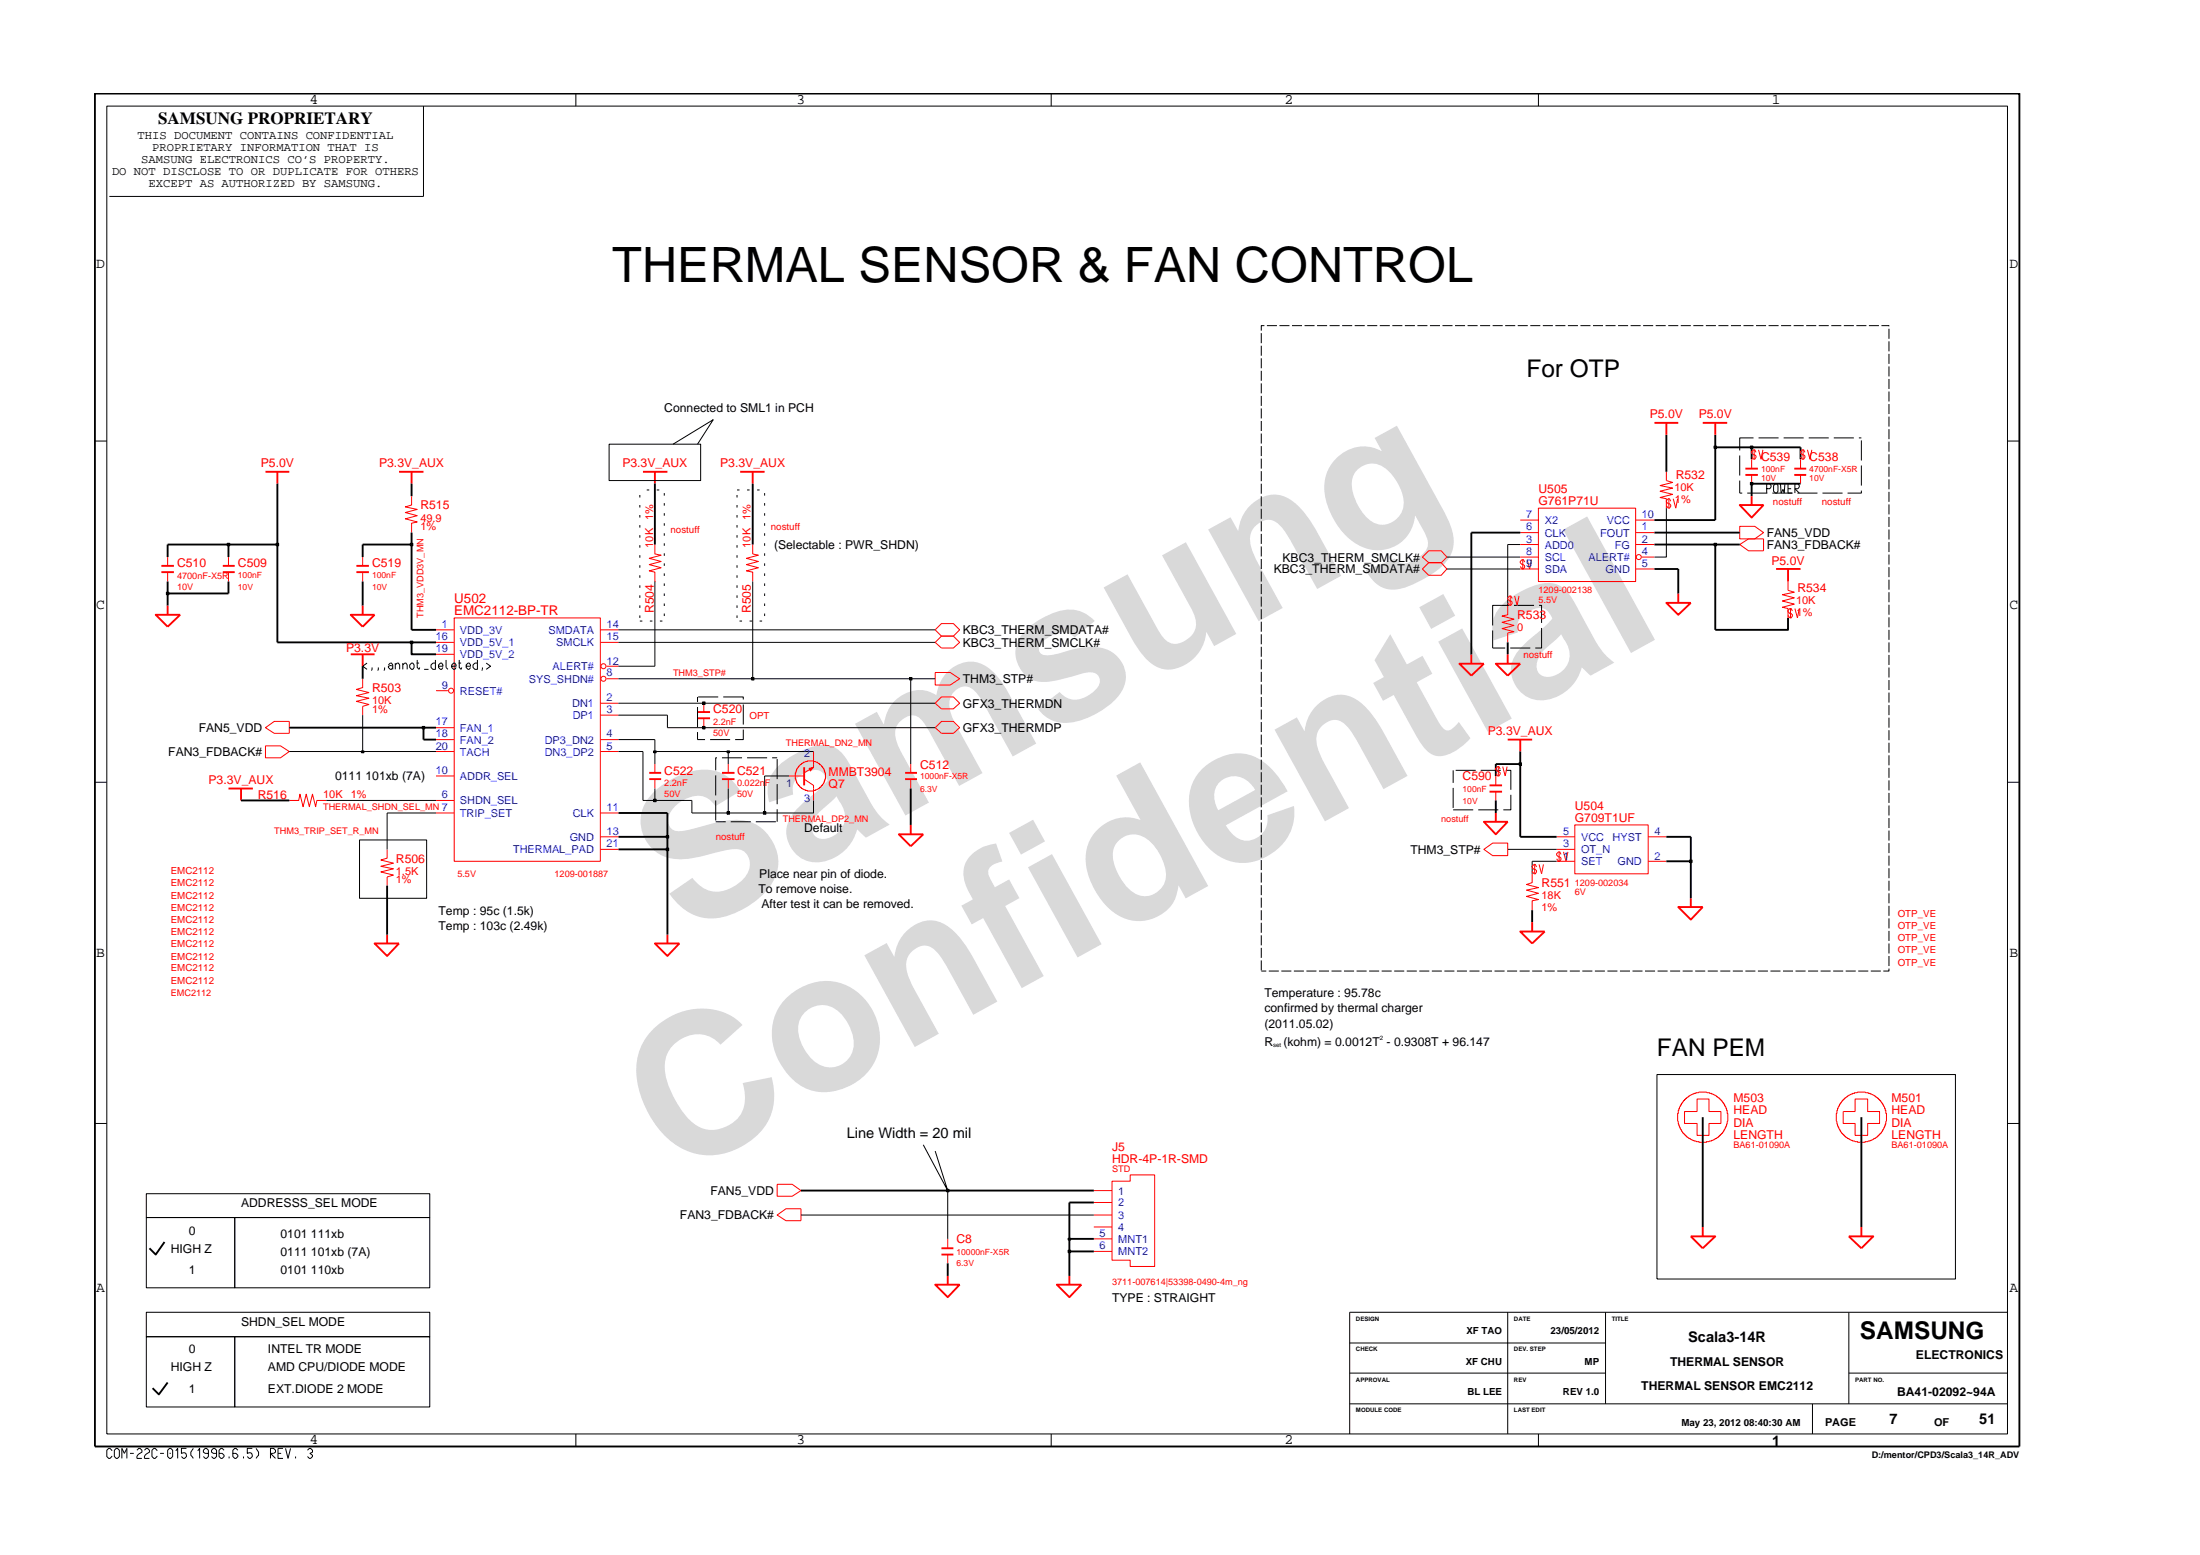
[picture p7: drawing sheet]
<svg xmlns="http://www.w3.org/2000/svg" width="297mm" height="210mm" viewBox="0 0 297 210" stroke-linecap="round" stroke-linejoin="round" font-family="sans-serif">
<g fill="none" stroke="#f00" stroke-width=".14">
<path d="M22.6 75.2v1.2M22.6 77.2v1.3M88.4 73.5v1.3l.9 .1-1.6 .5 1.6 .4-1.6 .4 1.6 .4-1.6 .5 .7 .1v1.3h.1M192.1 76.8l.8-.8h1.7l.8 .8-.8 .9h-1.7zM225 63.7v1.2l.8 .2-1.7 .4 1.7 .4-1.7 .4 1.7 .4-1.7 .5 .9 .1v1.3M234.9 73.5l1.2-.8h2v1.7h-2zM243.1 62v1.3M243.1 64.1v1.2M49 91.6v1.2l-.9 .3 1.7 .4-1.7 .4 1.7 .3-1.7 .5 1.7 .4-.8 .2v1.2M126.3 85l.8-.8h1.6l.9 .8-.9 .9h-1.6zM126.3 90.8h2l1.3 .8-1.3 .9h-2zM126.3 94.9l.8-.8h1.6l.9 .8-.9 .8h-1.6z"/>
<path d="M203.6 81.8v-.1v1.3l-.8 .2 1.6 .4-1.6 .4 1.6 .4-1.6 .5 1.6 .4-.8 .1v1.3M52.3 114.7v1.1l-.9 .3 1.7 .4-1.7 .4 1.7 .4-1.7 .4 1.7 .4-.8 .3v1.2M106.5 104.7h2.1M108 103.3l.5-.4h.2a2.19 2.19 0 0 1 1.6 0v.1a1.56 1.56 0 0 1 .9 .8h.1v.3h.1v.2v.9l-.1 .5h-.1l-.1 .2-.5 .5-.5 .2v.1l-1.1 .1v-.1h-.3v-.1l-.5-.2-.3-.3-.3-.4v-.3h-.1v-.2h-.1v-.9h.1v-.2h.1v-.3zM108.6 105.2l1.2 .8v2M109.8 101.4v2.2l-1.2 .7M123 103.1v1.2M123 105.2v1.2"/>
</g>
<g fill="none" stroke="#f00" stroke-width=".25">
<path d="M21.8 76.4h1.7M21.8 77.2h1.7M99.9 63.7h3.3M101.6 63.7v1.6M239.8 76.8h3.3M241.4 76.8v1.7M242.3 63.3h1.6M242.3 64.1h1.6M21 83h3.3l-1.7 1.6zM22.6 81.7v1.3M47.4 88.3h3.2M49 88.3v1.6"/>
<path d="M197 89.6h3.3l-1.6 1.6zM198.7 88.3v1.3M202 89.6h3.3l-1.7 1.6zM203.6 88.3v1.3M203.6 99.8h3.3M205.3 99.8v1.6M108.6 103.6v2.4M122.2 104.3h1.6M122.2 105.2h1.6M200.3 110.9h3.3l-1.6 1.7zM202 109.7v1.2M142.7 173.4h3.3l-1.6 1.7z"/>
<path d="M144.4 172.2v1.2"/>
</g>
<path d="M109.2 103.7l.6-.1-.4 .5z" fill="#f00"/>
<g fill="none" stroke="#f00" stroke-width=".14">
<path d="M30.8 75.2v1.2M30.8 77.2v1.3M49 75.2v1.2M49 77.2v1.3M55.6 67v1.2l-.9 .2 1.6 .4-1.6 .4 1.6 .4-1.6 .4 1.6 .5-.7 .1v1.3M101.6 73.5v1.3l.8 .1-1.6 .5 1.6 .4-1.6 .4 1.6 .4-1.6 .5 .8 .1v1.3M192.1 75.2l.8-.8h1.7l.8 .8-.8 .8h-1.7zM205.3 73.5h2.4M205.3 71.9h2.4M205.3 70.2h2.4M205.3 75.2h2.4M205.3 76.8h2.4"/>
<path d="M205.6 75.5v1.3M205.9 75.9l-.2-.4h-.2l-.2 .3v.2l.6 .4-.2 .4h-.2l-.2-.3M206.2 75.5l.3 1.3 .3-1.3M207.7 68.6h13.1v9.9h-13.1zM207.7 68.6v.1M220.8 73.5h2.6M220.8 71.9h2.6M220.8 70.2h2.6M220.8 76.8h2.6M221.7 75.2h1.7M225.3 67.3v1.3M225.6 67.7l-.2-.4h-.2l-.2 .3v.1l.2 .3h.2l.2 .2-.2 .4h-.2l-.2-.3"/>
<path d="M225.9 67.3l.4 1.3 .2-1.3M234.9 71h2l1.2 .9-1.2 .8h-2zM236.5 62v1.3M236.5 64.1v1.2M236.8 60.7v1.3M237.1 61.1l-.2-.4h-.1l-.3 .3v.1l.6 .5-.2 .4h-.1l-.3-.3M237.4 60.7l.4 1.3 .2-1.3M241.4 78.5v1.2l.9 .2-1.6 .4 1.6 .4-1.6 .4 1.6 .4-1.6 .5 .7 .1v1.3h.1M243.4 60.7v1.3M243.7 61.1l-.2-.4h-.1l-.3 .3v.1l.6 .5-.2 .4h-.1l-.3-.3M244 60.7l.4 1.3 .2-1.3M35.8 98.2l1.2-.8h2.1v1.6h-2.1z"/>
<path d="M58.9 85h2.4M58.9 99.8h2.4M58.9 86.7h2.4M58.9 98.2h2.4M58.9 88.3h2.4M58.9 93.2h1.6M61.3 83.4v.1M61.3 83.4h19.8v32.9h-19.8zM81.1 85h2.4M81.1 94.9h2.4M81.1 96.5h2.4M81.1 99.8h2.4"/>
<path d="M81.1 86.7h2.4M81.9 91.6h1.6M81.9 89.9h1.6M95 94.9v1.2M95 97v1.2M126.3 98.2l.8-.8h1.6l.9 .8-.9 .8h-1.6zM126.3 86.7l.8-.8h1.6l.9 .8-.9 .8h-1.6zM203.9 80.4v1.3M204.2 80.8l-.2-.4h-.2l-.2 .3v.2l.2 .2h.2l.2 .2-.2 .4h-.2l-.2-.3M204.5 80.4l.3 1.3 .3-1.3M241.8 82.1v1.3M242 82.5l-.2-.4h-.1l-.3 .3v.2l.3 .2h.1l.2 .2-.2 .4h-.1l-.3-.3"/>
<path d="M242.3 82.1l.4 1.3 .2-1.3M35.8 100.7h2.1l1.2 .7-1.2 .9h-2.1zM39.1 108h1.2l.2-.8 .4 1.7 .4-1.7 .5 1.7 .4-1.7 .4 1.7 .2-.9h1.3M58.9 101.4h2.4M58.9 108h2.4M58.9 109.7h2.4M58.9 104.7h2.4M81.1 101.4h2.4M81.1 109.7h2.4M81.1 113h2.4M81.1 114.7h2.4M88.4 103.1v1.2"/>
<path d="M88.4 105.2v1.2M98.3 103.1v1.2M98.3 105.2v1.2M109.2 103.7l.6-.1-.4 .5zM200.3 114.7l1.2-.9h2.1v1.7h-2.1zM202 104.7v1.3M202 106.9v1.1M202.3 103.5v1.2M202.6 103.8l-.2-.3h-.2l-.2 .2v.2l.2 .3h.2l.2 .1-.2 .4h-.2l-.2-.3M202.9 103.5l.3 1.2 .3-1.2M206.9 118v1.1l-.8 .3 1.6 .4-1.6 .4 1.6 .4-1.6 .4 1.6 .4-.8 .2v1.3M207.2 116.7v1.3"/>
<path d="M207.5 117l-.2-.3h-.2l-.2 .2v.2l.6 .4-.2 .5h-.2l-.2-.4M207.8 116.7l.3 1.3 .3-1.3M210.2 113h2.4M210.2 114.7h2.4M210.2 116.3h2.4M210.5 115v1.3M210.8 115.3l-.2-.3h-.2l-.2 .2v.2l.6 .4-.2 .5h-.2l-.2-.4M211.1 115l.3 1.3 .3-1.3M212.6 111.4h9.9v6.6h-9.9zM212.6 111.4h.1M222.5 113h2.5M222.5 116.3h2.5"/>
<path d="M104.9 159.9h2.1l1.1 .8-1.1 .8h-2.1zM150.1 159.4h2.5v-.8h3.3v12.4h-3.3v-.9h-2.5zM229.1 148.4h1.6v1.6h1.7v1.7h-1.7v1.6h-1.6v-1.6h-1.7v-1.7h1.7zM250.5 148.4h1.7v1.6h1.6v1.7h-1.6v1.6h-1.7v-1.6h-1.6v-1.7h1.6zM104.9 164l1.2-.8h2v1.6h-2zM128 167.2v1.3M128 169.3v1.2M147.7 160.7h2.4M147.7 162.3h2.4M147.7 164h2.4M147.7 165.6h2.4M147.7 167.2h2.4"/>
<path d="M147.7 168.9h2.4"/>
<circle cx="221.3" cy="75.2" r=".34"/>
<circle cx="60.9" cy="93.2" r=".34"/>
<circle cx="81.5" cy="91.6" r=".34"/>
<circle cx="81.5" cy="89.9" r=".34"/>
<circle cx="229.9" cy="150.8" r="3.4"/>
<circle cx="251.3" cy="150.8" r="3.4"/>
</g>
<g fill="none" stroke="#f00" stroke-width=".25">
<path d="M223.4 57.1h3.2M225 57.1v1.6M229.9 57.1h3.3M231.6 57.1v1.6M30.1 76.4h1.6M30.1 77.2h1.6M35.8 63.7h3.3M37.5 63.7v1.6M48.1 76.4h1.7M48.1 77.2h1.7M53.9 63.7h3.3M55.6 63.7v1.6"/>
<path d="M86.8 63.7h3.3M88.4 63.7v1.6M234.9 68.2h3.2l-1.6 1.7zM235.7 63.3h1.6M235.7 64.1h1.6M236.5 67v1.2M47.4 83h3.2l-1.6 1.6zM49 81.7v1.3M94.2 96.1h1.7M94.2 97h1.7M225 81.4h3.3l-1.7 1.6zM226.6 80.1v1.3"/>
<path d="M30.8 106.4h3.3M32.5 106.4v1.6M87.7 104.3h1.6M87.7 105.2h1.6M97.5 104.3h1.7M97.5 105.2h1.7M121.4 112.6h3.3l-1.7 1.6zM123 111.4v1.2M201.1 106h1.7M201.1 106.9h1.7M50.6 127.4h3.3l-1.6 1.6zM52.3 126.2v1.2"/>
<path d="M88.4 127.4h3.3l-1.6 1.6zM90.1 126.2v1.2M205.3 125.7h3.3l-1.7 1.7zM206.9 124.5v1.2M226.6 122.4h3.3l-1.6 1.7zM228.3 121.3v1.1M126.3 173.4h3.3l-1.6 1.7zM127.1 168.5h1.6M127.1 169.3h1.6M128 172.2v1.2M228.3 166.9h3.3l-1.7 1.6zM229.9 165.6v1.3"/>
<path d="M249.6 166.9h3.3l-1.6 1.6zM251.3 165.6v1.3"/>
</g>
<g fill="none" stroke="#000" stroke-width=".25">
<path d="M12.8 12.6h259.9v182.7h-259.9zM225 58.7v5M231.6 58.7v11.5h-8.2M22.6 78.5v3.2M30.8 78.5v1.6h-8.2M30.8 73.5v1.7M37.5 65.3v21.4h21.4M37.5 73.5h-14.9v1.7M49 78.5v3.2M55.6 73.5h-6.6v1.7M55.6 65.3v1.7M55.6 71.9v13.1h3.3"/>
<path d="M88.4 65.3v8.2M101.6 65.3v8.2M205.3 71.9h-6.6v16.4M223.4 76.8h3.2v3.3M223.4 73.5h11.5M223.4 71.9h11.5M231.6 73.5v11.5h9.8v-1.6M231.6 60.4h11.5v1.6M236.5 60.4v1.6M243.1 65.3h-6.6v1.7M39.1 98.2h19.8M49 89.9v1.7"/>
<path d="M55.6 86.7v1.6h3.3M57.2 98.2v1.6h1.7M203.6 86.7v1.6M32.5 108h6.6M52.3 119.6v6.6M83.5 109.7h6.6v16.5M83.5 114.7h6.6M83.5 113h6.6M123 106.4v5M202 108v1.7M205.3 101.4v11.6h4.9M205.3 103.1h-3.3v1.6"/>
<path d="M225 113h3.3v8.3M225 116.3h3.3M206.9 122.9v1.6M229.9 150.8v14.8M251.3 150.8v14.8M22.2 167.7l-1.2 1.6-.8-.8M108.1 160.7h39.6M128 170.5v1.7M144.4 168.9h3.3M144.4 167.2h3.3M147.7 162.3h-3.3v9.9M22.6 186.6l-1.2 1.6-.8-.8"/>
</g>
<g fill="#000">
<path d="M30.7 73.3h.3v.4h-.3z" fill-rule="evenodd"/>
<path d="M37.3 73.3h.3v.4h-.3z" fill-rule="evenodd"/>
<path d="M55.4 73.3h.3v.4h-.3z" fill-rule="evenodd"/>
<path d="M231.4 73.3h.4v.4h-.4z" fill-rule="evenodd"/>
<path d="M231.4 60.2h.4v.4h-.4z" fill-rule="evenodd"/>
<path d="M236.3 65.1h.4v.4h-.4z" fill-rule="evenodd"/>
<path d="M236.3 60.2h.4v.4h-.4z" fill-rule="evenodd"/>
<path d="M22.5 79.9h.3v.4h-.3z" fill-rule="evenodd"/>
<path d="M55.4 86.5h.3v.4h-.3z" fill-rule="evenodd"/>
<path d="M57 98.1h.3v.3h-.3z" fill-rule="evenodd"/>
<path d="M94.9 98.1h.3v.3h-.3z" fill-rule="evenodd"/>
<path d="M94.9 94.8h.3v.3h-.3z" fill-rule="evenodd"/>
<path d="M101.5 91.5h.3v.3h-.3z" fill-rule="evenodd"/>
<path d="M122.8 91.5h.3v.3h-.3z" fill-rule="evenodd"/>
<path d="M48.8 101.4h.3v.2h-.3z" fill-rule="evenodd"/>
<path d="M88.3 107.9h.3v.3h-.3z" fill-rule="evenodd"/>
<path d="M88.3 101.4h.3v.2h-.3z" fill-rule="evenodd"/>
<path d="M89.9 114.5h.4v.3h-.4z" fill-rule="evenodd"/>
<path d="M89.9 112.8h.4v.3h-.4z" fill-rule="evenodd"/>
<path d="M98.2 109.6h.3v.3h-.3z" fill-rule="evenodd"/>
<path d="M98.2 101.4h.3v.2h-.3z" fill-rule="evenodd"/>
<path d="M103.1 109.6h.3v.3h-.3z" fill-rule="evenodd"/>
<path d="M205.1 103h.3v.3h-.3z" fill-rule="evenodd"/>
<path d="M228.1 116.1h.4v.3h-.4z" fill-rule="evenodd"/>
<path d="M127.8 160.5h.3v.4h-.3z" fill-rule="evenodd"/>
<path d="M144.2 168.8h.4v.3h-.4z" fill-rule="evenodd"/>
<path d="M144.2 167.1h.4v.3h-.4z" fill-rule="evenodd"/>
</g>
<g fill="none" stroke="#000" stroke-width=".14">
<path d="M14.4 14.3h256.6v179.3h-256.6zM57.2 14.3v12.2h-42.4M77.8 12.6v1.7M141.9 12.6v1.7M207.7 12.6v1.7M12.8 59.5h1.6M82.2 60h12.4v4.9h-12.4zM90.9 60l5.4-3.3-2.1 3.3M170.3 45v1.3M170.3 46.7v1.3M170.3 48.4v1.3M170.3 50.1v1.3"/>
<path d="M170.3 51.7v1.4M170.3 53.4v1.4M170.3 55.1v1.4M170.3 56.8v1.4M170.3 58.5v1.4M170.7 44h-.4v.6M171.1 44h1.3M172.7 44h1.4M174.4 44h1.4M176.1 44h1.4M177.8 44h1.4M179.5 44h1.4"/>
<path d="M181.2 44h1.4M182.9 44h1.4M184.6 44h1.4M186.3 44h1.3M188 44h1.3M189.7 44h1.3M191.4 44h1.3M193.1 44h1.3M194.8 44h1.3M196.5 44h1.3M198.1 44h1.4M199.8 44h1.4"/>
<path d="M201.5 44h1.4M203.2 44h1.4M204.9 44h1.4M206.6 44h1.4M208.3 44h1.4M210 44h1.4M211.7 44h1.3M213.4 44h1.3M215.1 44h1.3M216.8 44h1.3M218.5 44h1.3M220.2 44h1.3"/>
<path d="M221.9 44h1.3M223.5 44h1.4M225.2 44h1.4M226.9 44h1.4M228.6 44h1.4M230.3 44h1.4M232 44h1.4M233.7 44h1.4M235.4 44h1.4M236.8 59.1h-1.9v1.7M237.1 44h1.3M237.4 59.1h2.7"/>
<path d="M238.8 44h1.3M240.5 44h1.3M240.8 59.1h2.7M242.2 44h1.3M243.9 44h1.3M244.2 59.1h2.7M245.6 44h1.3M247.3 44h1.3M247.6 59.1h2.7M248.9 44h1.4M250.6 44h1.4M251 59.1h.3"/>
<path d="M251.3 59.5v2.7M252.3 44h1.4M254 44h1M255 44.4v1.3M255 46.1v1.3M255 47.8v1.3M255 49.5v1.3M255 51.2v1.3M255 52.8v1.4M255 54.5v1.4M255 56.2v1.4M255 57.9v1.4"/>
<path d="M255 59.6v1.4M271 59.5h1.7M22.5 79.9h.3v.4h-.3zM30.7 73.3h.3v.4h-.3zM37.3 73.3h.3v.4h-.3zM55.4 73.3h.3v.4h-.3zM86.4 66.8v.4M86.4 68.2v.3M86.4 69.5v.4M86.4 70.9v.3M86.4 72.2v.4M86.4 73.6v.3"/>
<path d="M86.4 74.9v.4M86.4 76.3v.3M86.4 77.7v.3M86.4 79v.3M87.3 66.1h.4M88.4 78.5v11.4h-4.9M88.7 66.1h.3M89.7 66.6v.3M89.7 67.9v.4M89.7 69.3v.3M89.7 70.6v.4M89.7 72v.3"/>
<path d="M89.7 73.3v.4M89.7 74.7v.3M89.7 76v.4M89.7 77.4v.3M89.7 78.8v.3M99.5 66.1h.4M99.5 66.8v.4M99.5 68.2v.3M99.5 69.5v.4M99.5 70.9v.3M99.5 72.2v.4M99.5 73.6v.3"/>
<path d="M99.5 74.9v.4M99.5 76.3v.3M99.5 77.7v.3M99.5 79v.3M100.9 66.1h.3M101.6 78.5v13.1M102.2 66.1h.4M103.2 66.6v.3M103.2 67.9v.4M103.2 69.3v.3M103.2 70.6v.4M103.2 72v.3"/>
<path d="M103.2 73.3v.4M103.2 74.7v.3M103.2 76v.4M103.2 77.4v.3M103.2 78.8v.3M170.3 60.2v1.4M170.3 61.9v1.4M170.3 63.6v1.4M170.3 65.3v1.3M170.3 67v1.3M170.3 68.7v1.3M170.3 70.4v1.3"/>
<path d="M170.3 72.1v1.3M170.3 73.8v1.3M170.3 75.5v1.3M170.3 77.1v1.4M170.3 78.8v1.4M195.4 76.8h9.9M195.4 75.2h9.9M205.3 73.5h-1.7v8.2M225 68.6v6.6h-1.6M231.4 73.3h.4v.4h-.4zM231.4 60.2h.4v.4h-.4zM234.9 64.9v1.7h.3"/>
<path d="M234.9 61.5v2.7M235.9 66.6h2.7M236.3 65.1h.4v.4h-.4zM236.3 60.2h.4v.4h-.4zM238.5 66h.5l.1-.3-.1-.4h-.5v1.3M239.7 65.3h.2l.2 .2v.8l-.2 .3h-.2l-.2-.3v-.8zM240.4 65.3l.1 1.3 .2-.5 .2 .5 .1-1.3M241.4 66h.4M242 65.3h-.6v1.3h.6h-2.7M242.3 66.6v-1.3h.5l.1 .2-.1 .5h-.5l.6 .6M242.7 66.6h2.7M246.1 66.6h2.7"/>
<path d="M251.3 66.2v.4h-1.8M251.3 62.8v2.7M255 61.3v1.4M255 63v1.4M255 64.7v1.4M255 66.4v1.3M255 68.1v1.3M255 69.8v1.3M255 71.5v1.3M255 73.2v1.3M255 74.9v1.3M255 76.6v1.3"/>
<path d="M255 78.2v1.4M255 79.9v1.4M49 96.5v4.9M49.6 89.5l-.6 .4 .6 .5M50.2 90.1v.4M51.1 90.1l-.1 .4M51.9 90.1l-.1 .4M52.4 89.8l.3-.3h.2l.1 .3v.6M53 89.9l-.1-.1-.5 .1v.2l.3 .3h.2l.1-.3M53.4 89.8l.2-.3h.2l.2 .3v.6M53.4 89.5v.9M54.4 89.8l.2-.3h.2l.2 .3v.6"/>
<path d="M54.4 89.5v.9M55.3 89.8l.3-.3h.1l.2 .3v.3l-.2 .3h-.1l-.3-.3zM55.4 86.5h.3v.4h-.3zM56.2 89.5h.4M56.3 89.1v1l.3 .3 .1-.3M57 98.1h.3v.3h-.3zM57.3 90.4h.6M58.8 89.1v1.3h-.4l-.2-.3v-.3l.2-.3h.4M59.2 89.9h.6l-.2-.4h-.1l-.3 .3v.3l.3 .3h.1l.2-.3M60.2 89.1v1l.3 .3M61 89.9h.6l-.2-.4h-.2l-.2 .3v.3l.2 .3h.2l.2-.3M61.9 89.5h.4"/>
<path d="M62 89.1v1l.3 .3v-.3M62.9 89.9h.6l-.1-.4h-.2l-.3 .3v.3l.3 .3h.2l.1-.3M64.5 89.1v1.3h-.4l-.2-.3v-.3l.2-.3h.4M65.1 90.1v.4M65.6 89.5l.6 .4-.6 .5M83.5 99.8h4.9v3.3M83.5 96.5h6.6v1.7h36.2M83.5 94.9h42.8M83.5 91.6h42.8M83.5 86.7h42.8M83.5 85h42.8M86.4 83.8h.3"/>
<path d="M86.4 80.4v.3M86.4 81.7v.4M86.4 83.1v.3M87.7 83.8h.4M89.1 83.8h.3M89.7 80.1v.3M89.7 81.5v.3M89.7 82.8v.4M94.2 98.8v1h1M94.2 94.1v.7M94.2 95.4v2.7M94.3 94.1h2.7"/>
<path d="M94.9 98.1h.3v.3h-.3zM94.9 94.8h.3v.3h-.3zM95.9 99.8h2.7M97.6 94.1h2.8v.3M99.5 80.4v.3M99.5 81.7v.4M99.5 83.1v.3M99.9 83.8h.3M100.4 98.5v1.3h-1.1M100.4 95.1v2.7M101.2 83.8h.3M101.5 91.5h.3v.3h-.3z"/>
<path d="M102.6 83.8h.3M103.2 80.1v.3M103.2 81.5v.3M103.2 82.8v.4M122.8 91.5h.3v.3h-.3zM123 91.6v11.5M170.3 80.5v1.4M170.3 82.2v1.4M170.3 83.9v1.4M170.3 85.6v1.4M170.3 87.3v1.4M170.3 89v1.4"/>
<path d="M170.3 90.7v1.3M170.3 92.4v1.3M170.3 94.1v1.3M170.3 95.8v1.3M170.3 97.5v1.3M170.3 99.2v1.3M201.5 85.1v2.4h1.7M203.7 81.7h-2.2v2.7M203.9 87.5h2.7M204.4 81.7h2.7M207.8 81.7h.3v2.4M208.1 84.8v2.7h-.8"/>
<path d="M255 81.6v1.4M255 83.3v1.4M255 85v1.4M255 86.7v1.4M255 88.4v1.4M255 90.1v1.4M255 91.8v1.3M255 93.5v1.3M255 95.2v1.3M255 96.9v1.3M255 98.6v1.3M12.8 105.6h1.6"/>
<path d="M39.1 101.4h19.8M44.1 108h14.8M48.5 113.4h9.1v7.9h-9.1zM48.8 101.4h.3v.2h-.3zM58.9 109.7h-6.6v5M83.5 101.4h3.3v6.6h6.6v1.7h9.8M88.3 107.9h.3v.3h-.3zM88.3 101.4h.3v.2h-.3zM88.4 106.4v1.6M88.4 101.4h21.4M89.9 114.5h.4v.3h-.4zM89.9 112.8h.4v.3h-.4z"/>
<path d="M96.6 110.9h1.4M96.6 104.7v2.7M96.6 108v2.8M96.8 102.3h-.2v1.7M97.5 102.3h2.7M98.2 109.6h.3v.3h-.3zM98.2 101.4h.3v.2h-.3zM98.3 101.4v1.7M98.3 106.4v3.3M98.7 110.9h2.7M100.9 102.3h2.7M102.1 110.9h2.7"/>
<path d="M103.1 109.6h.3v.3h-.3zM104.3 102.3h.6M104.9 102.5v2.7M104.9 105.8v2.8M104.9 109.2v1.7M106.5 104.7h-3.3v5M109.8 108v1.7h-6.6M170.3 100.9v1.3M170.3 102.5v1.4M170.3 104.2v1.4M170.3 105.9v1.4M170.3 107.6v1.4"/>
<path d="M170.3 109.3v1.4M170.3 111v1.4M170.3 112.7v1.4M170.3 114.4v1.4M170.3 116.1v1.3M170.3 117.8v1.3M170.3 119.5v1.3M196.2 109.3h2.7M196.2 104v1.7M196.2 106.4v2.7M196.5 104h2.7M199.6 109.3h2.7"/>
<path d="M199.9 104h2.7M203.3 104h.7v2.6M203.6 114.7h6.6M204 107.3v2h-1M205.1 103h.3v.3h-.3zM210.2 116.3h-3.3v1.7M228.1 116.1h.4v.3h-.4zM255 100.3v1.3M255 102v1.3M255 103.6v1.4M255 105.3v1.4M255 107v1.4"/>
<path d="M255 108.7v1.4M255 110.4v1.4M255 112.1v1.4M255 113.8v1.4M255 115.5v1.4M255 117.2v1.3M255 118.9v1.3M271 105.6h1.7M170.3 131.1h.7M170.3 121.2v1.3M170.3 122.9v1.3M170.3 124.6v1.3"/>
<path d="M170.3 126.3v1.3M170.3 127.9v1.4M170.3 129.6v1.4M171.3 131.1h1.4M173 131.1h1.4M174.7 131.1h1.4M176.4 131.1h1.3M178.1 131.1h1.3M179.8 131.1h1.3M181.5 131.1h1.3M183.2 131.1h1.3M184.9 131.1h1.3"/>
<path d="M186.5 131.1h1.4M188.2 131.1h1.4M189.9 131.1h1.4M191.6 131.1h1.4M193.3 131.1h1.4M195 131.1h1.4M196.7 131.1h1.4M198.4 131.1h1.4M200.1 131.1h1.4M201.8 131.1h1.3M203.5 131.1h1.3M205.2 131.1h1.3"/>
<path d="M206.9 131.1h1.3M208.6 131.1h1.3M210.3 131.1h1.3M211.9 131.1h1.4M213.6 131.1h1.4M215.3 131.1h1.4M217 131.1h1.4M218.7 131.1h1.4M220.4 131.1h1.4M222.1 131.1h1.4M223.8 131.1h1.4M225.5 131.1h1.4"/>
<path d="M227.2 131.1h1.3M228.9 131.1h1.3M230.6 131.1h1.3M232.3 131.1h1.3M234 131.1h1.3M235.7 131.1h1.3M237.3 131.1h1.4M239 131.1h1.4M240.7 131.1h1.4M242.4 131.1h1.4M244.1 131.1h1.4M245.8 131.1h1.4"/>
<path d="M247.5 131.1h1.4M249.2 131.1h1.4M250.9 131.1h1.4M252.6 131.1h1.3M255 130.7v.4h-.7M255 120.6v1.3M255 122.3v1.3M255 124v1.3M255 125.7v1.3M255 127.4v1.3M255 129v1.4M12.8 151.7h1.6"/>
<path d="M124.7 154.5l3.3 6.2-1.7-5.3M223.7 145h40.3v27.6h-40.3zM271 151.7h1.7M19.8 177.1h38.2v3.3h-38.2zM19.8 161.1h38.2v3.3h-38.2zM19.8 164.4h11.9v9.4h-11.9zM31.7 164.4h26.3v9.4h-26.3zM108.1 164h39.6M127.8 160.5h.3v.4h-.3zM128 160.7v6.5M144.2 168.8h.4v.3h-.4zM144.2 167.1h.4v.3h-.4z"/>
<path d="M203.6 177.1v16.5M216.8 177.1v12.4M249.6 177.1v12.4M271 177.1h-88.8v16.5M15.1 195.8l-.3-.3h-.1l-.3 .3v.8l.3 .3h.1l.3-.4M15.7 195.5h.2l.2 .3v.8l-.2 .3h-.2l-.3-.3v-.8zM16.5 196.9v-1.4l.3 .7 .3-.7v1.4M17.6 196.2h.5M18.5 195.8l.2-.3h.2l.3 .3v.2l-.5 .3-.2 .3v.3h.7M19.5 195.8l.3-.3h.1l.3 .3v.2l-.4 .3-.3 .3v.3h.7M19.8 180.4h11.9v9.5h-11.9zM21.2 195.8l-.3-.3h-.1l-.3 .3v.8l.3 .3h.1l.3-.4"/>
<path d="M21.6 196.2h.5M22.9 195.5h.2l.2 .3v.8l-.2 .3h-.2l-.3-.3v-.8zM23 196.1v.2M23.7 195.8l.3-.3v1.4M25.2 195.5h-.7v.7l.4-.1 .2 .1 .1 .2v.2l-.3 .3h-.1l-.3-.3M26.1 195.5a.82 .82 0 0 0 0 1.4M26.7 195.8l.3-.3v1.4M28.1 196.2h-.4l-.2-.2v-.2l.2-.3h.2l.2 .3v.8l-.2 .3h-.2l-.2-.3M29.2 196.2h-.4l-.2-.2v-.2l.2-.3h.2l.2 .3v.8l-.2 .3h-.2l-.2-.3M30.3 195.8l-.3-.3h-.2l-.2 .3v.8l.2 .3h.2l.3-.3v-.2l-.3-.2h-.4M30.9 196.6v.3M31.7 180.4h26.3v9.5h-26.3z"/>
<path d="M32.1 195.8l-.2-.3h-.2l-.3 .3v.8l.3 .3h.2l.2-.3v-.2l-.2-.2h-.5M32.9 196.6v.3M34.1 195.5h-.7v.7l.4-.1 .2 .1 .1 .2v.2l-.3 .3h-.2l-.2-.3M34.6 195.5a.82 .82 0 0 1 0 1.4M36.5 196.9v-1.4h.4l.3 .3v.2l-.3 .2h-.4l.7 .7M37.5 196.2h.5M38.2 195.5h-.7v1.4h.7M38.6 195.5l.3 1.4 .3-1.4M39.9 196.6v.3M41.5 195.8l.3-.3h.1l.3 .3v.2l-.3 .2 .3 .2v.2l-.3 .3h-.1l-.3-.3M77.8 193.6v1.7M141.9 193.6v1.7"/>
<path d="M182.2 189.5h88.8M182.2 185.3h34.6M182.2 181.3h34.6M207.7 193.6v1.7M244.7 189.5v4.1M249.6 185.3h21.4"/>
</g>
<g font-size="26.5" fill="#d9d9d9">
<text x="92.4" y="126.5" transform="rotate(-29 92.4 126.5)">Samsung</text>
<text x="91.1" y="159.2" transform="rotate(-29 91.1 159.2)">Confidential</text>
</g>
<text font-size="6.6" x="82.7" y="38.1">THERMAL SENSOR &amp; FAN CONTROL</text>
<g font-size="3.3">
<text x="206.1" y="50.9">For OTP</text>
<text x="223.7" y="142.6">FAN PEM</text>
<text x="251.1" y="180.8">SAMSUNG</text>
</g>
<text font-size="2.3" x="21.4" y="16.7">SAMSUNG PROPRIETARY</text>
<g font-size="2">
<text x="41.8" y="14">4</text>
<text x="107.6" y="14">3</text>
<text x="173.4" y="14">2</text>
<text x="239.2" y="14">1</text>
<text x="13" y="36.2">D</text>
<text x="271.3" y="36.2">D</text>
<text x="13" y="82.3">C</text>
<text x="271.3" y="82.3">C</text>
<text x="13" y="129.2">B</text>
<text x="271.3" y="129.2">B</text>
<text x="114.3" y="153.6">Line Width = 20 mil</text>
<text x="13" y="174.4">A</text>
<text x="271.3" y="174.4">A</text>
<text x="227.9" y="181.2">Scala3-14R</text>
<text x="41.8" y="195">4</text>
<text x="107.6" y="195">3</text>
<text x="173.4" y="195">2</text>
<text x="239.3" y="195.1">1</text>
<text x="255.1" y="192.2">7</text>
<text x="267.2" y="192.2">51</text>
</g>
<g font-size="1.8" fill="#f00">
<text x="61.3" y="81.4">U502</text>
<text x="61.3" y="83">EMC2112-BP-TR</text>
</g>
<g font-size="1.6">
<text x="15.1" y="23.7">DO NOT DISCLOSE TO OR DUPLICATE FOR OTHERS</text>
<text x="18.6" y="18.8">THIS DOCUMENT CONTAINS CONFIDENTIAL</text>
<text x="19.1" y="22">SAMSUNG ELECTRONICS CO’S PROPERTY.</text>
<text x="20.5" y="20.4">PROPRIETARY INFORMATION THAT IS</text>
<text x="20.1" y="25.3">EXCEPT AS AUTHORIZED BY SAMSUNG.</text>
<text x="89.7" y="55.6">Connected to SML1 in PCH</text>
<text x="104.5" y="74.1">(Selectable : PWR_SHDN)</text>
<text x="172" y="77.4">KBC3_THERM_SMDATA#</text>
<text x="173.2" y="75.8">KBC3_THERM_SMCLK#</text>
<text x="238.5" y="74.1">FAN3_FDBACK#</text>
<text x="238.5" y="72.5">FAN5_VDD</text>
<text x="130" y="85.6">KBC3_THERM_SMDATA#</text>
<text x="130" y="87.3">KBC3_THERM_SMCLK#</text>
<text x="130" y="95.5">GFX3_THERMDN</text>
<text x="130" y="92.2">THM3_STP#</text>
<text x="26.8" y="98.8">FAN5_VDD</text>
<text x="130" y="98.8">GFX3_THERMDP</text>
<text x="22.7" y="102">FAN3_FDBACK#</text>
<text x="45.2" y="105.3">0111 101xb (7A)</text>
<text x="108.6" y="112.4">Default</text>
<text x="102.5" y="118.6">Place near pin of diode.</text>
<text x="190.4" y="115.3">THM3_STP#</text>
<text x="59.2" y="123.5">Temp : 95c (1.5k)</text>
<text x="59.2" y="125.5">Temp : 103c (2.49k)</text>
<text x="102.4" y="120.6">To remove noise.</text>
<text x="102.8" y="122.6">After test it can be removed.</text>
<text x="170.7" y="136.6">confirmed by thermal charger</text>
<text x="170.7" y="134.6">Temperature : 95.78c</text>
<text x="170.7" y="138.7">(2011.05.02)</text>
<text x="170.7" y="141.2">R</text>
<text x="173.3" y="141.2">(kohm) = 0.0012T - 0.9308T + 96.147</text>
<text x="95.9" y="161.3">FAN5_VDD</text>
<text x="25.5" y="166.6">0</text>
<text x="32.5" y="162.9">ADDRESSS_SEL MODE</text>
<text x="37.9" y="167.1">0101 111xb</text>
<text x="91.8" y="164.6">FAN3_FDBACK#</text>
<text x="23.1" y="169.1">HIGH Z</text>
<text x="25.5" y="172">1</text>
<text x="37.9" y="169.5">0111 101xb (7A)</text>
<text x="37.9" y="172">0101 110xb</text>
<text x="32.5" y="179">SHDN_SEL MODE</text>
<text x="150.1" y="175.7">TYPE : STRAIGHT</text>
<text x="23.1" y="185.1">HIGH Z</text>
<text x="25.5" y="182.6">0</text>
<text x="36.2" y="185.1">AMD CPU/DIODE MODE</text>
<text x="36.2" y="182.6">INTEL TR MODE</text>
<text x="225.5" y="184.3">THERMAL SENSOR</text>
<text x="258.7" y="183.5">ELECTRONICS</text>
<text x="25.5" y="188">1</text>
<text x="36.2" y="188">EXT.DIODE 2 MODE</text>
<text x="221.6" y="187.6">THERMAL SENSOR EMC2112</text>
<text x="256.1" y="188.4">BA41-02092~94A</text>
</g>
<g font-size="1.6" fill="#f00">
<text x="222.7" y="56.4">P5.0V</text>
<text x="229.4" y="56.4">P5.0V</text>
<text x="35.2" y="63">P5.0V</text>
<text x="51.2" y="63">P3.3V_AUX</text>
<text x="84" y="63">P3.3V_AUX</text>
<text x="97.2" y="63">P3.3V_AUX</text>
<text x="226.3" y="64.7">R532</text>
<text x="237.8" y="62.2">C539</text>
<text x="244.3" y="62.2">C538</text>
<text x="56.8" y="68.8">R515</text>
<text x="207.7" y="68.2">G761P71U</text>
<text x="207.7" y="66.6">U505</text>
<text x="23.9" y="76.6">C510</text>
<text x="32.1" y="76.6">C509</text>
<text x="50.2" y="76.6">C519</text>
<text x="239.2" y="76.2">P5.0V</text>
<text x="88.3" y="82.8" transform="rotate(-90 88.3 82.8)">R504</text>
<text x="101.4" y="82.8" transform="rotate(-90 101.4 82.8)">R505</text>
<text x="204.8" y="83.6">R533</text>
<text x="242.7" y="79.9">R534</text>
<text x="46.7" y="88.1">P3.3V</text>
<text x="50.2" y="93.4">R503</text>
<text x="96.3" y="96.3">C520</text>
<text x="200.9" y="99.2">P3.3V_AUX</text>
<text x="28.2" y="105.8">P3.3V_AUX</text>
<text x="34.8" y="107.8">R516</text>
<text x="89.7" y="104.6">C522</text>
<text x="99.5" y="104.6">C521</text>
<text x="111.9" y="106.4">Q7</text>
<text x="111.9" y="104.8">MMBT3904</text>
<text x="124.2" y="103.7">C512</text>
<text x="197.5" y="105.3">C590</text>
<text x="212.6" y="109.3">U504</text>
<text x="212.6" y="110.9">G709T1UF</text>
<text x="53.5" y="116.4">R506</text>
<text x="208.1" y="119.7">R551</text>
<text x="234" y="148.8">M503</text>
<text x="255.4" y="148.8">M501</text>
<text x="150.1" y="155.4">J5</text>
<text x="234" y="152.1">DIA</text>
<text x="234" y="150.4">HEAD</text>
<text x="234" y="153.7">LENGTH</text>
<text x="255.4" y="152.1">DIA</text>
<text x="255.4" y="150.4">HEAD</text>
<text x="255.4" y="153.7">LENGTH</text>
<text x="150.1" y="157">HDR-4P-1R-SMD</text>
<text x="129.1" y="167.8">C8</text>
</g>
<g font-size="1.5" fill="#f00">
<text x="56.8" y="71.6">1%</text>
<text x="56.8" y="70.4">49.9</text>
<text x="88.2" y="70.2" transform="rotate(-90 88.2 70.2)">1%</text>
<text x="101.3" y="70.2" transform="rotate(-90 101.3 70.2)">1%</text>
<text x="226.1" y="66.3">10K</text>
<text x="226.2" y="67.9">1%</text>
<text x="88.2" y="73.9" transform="rotate(-90 88.2 73.9)">10K</text>
<text x="101.3" y="73.9" transform="rotate(-90 101.3 73.9)">10K</text>
<text x="242.5" y="81.5">10K</text>
<text x="242.6" y="83.1">1%</text>
<text x="204.8" y="85.1">0</text>
<text x="50.2" y="95">10K</text>
<text x="50.2" y="96.2">1%</text>
<text x="43.6" y="107.7">10K</text>
<text x="47.4" y="107.7">1%</text>
<text x="53.5" y="119.3">1%</text>
<text x="53.5" y="118.1">1.5K</text>
<text x="208.1" y="123">1%</text>
<text x="208.1" y="121.4">18K</text>
</g>
<g font-size="1.5" fill="#00f">
<text x="206" y="70">7</text>
<text x="206" y="71.6">6</text>
<text x="208.6" y="70.7">X2</text>
<text x="217" y="70.7">VCC</text>
<text x="221.7" y="70">10</text>
<text x="221.7" y="71.6">1</text>
<text x="206" y="74.9">8</text>
<text x="206" y="76.5">9</text>
<text x="206" y="73.3">3</text>
<text x="208.6" y="72.4">CLK</text>
<text x="208.6" y="75.7">SCL</text>
<text x="208.6" y="77.3">SDA</text>
<text x="208.6" y="74">ADD0</text>
<text x="214.5" y="75.7">ALERT#</text>
<text x="216" y="72.4">FOUT</text>
<text x="216.8" y="77.3">GND</text>
<text x="218" y="74">FG</text>
<text x="221.7" y="74.9">4</text>
<text x="221.7" y="73.3">2</text>
<text x="221.7" y="76.5">5</text>
<text x="58.8" y="86.4">16</text>
<text x="58.8" y="88">19</text>
<text x="59.7" y="84.7">1</text>
<text x="62.1" y="85.6">VDD_3V</text>
<text x="62.1" y="87.3">VDD_5V_1</text>
<text x="62.1" y="88.9">VDD_5V_2</text>
<text x="74" y="85.6">SMDATA</text>
<text x="75.1" y="87.3">SMCLK</text>
<text x="81.9" y="86.4">15</text>
<text x="81.9" y="84.7">14</text>
<text x="81.9" y="89.7">12</text>
<text x="59.7" y="93">9</text>
<text x="62.1" y="93.8">RESET#</text>
<text x="71.4" y="92.2">SYS_SHDN#</text>
<text x="74.6" y="90.5">ALERT#</text>
<text x="77.2" y="95.5">DN1</text>
<text x="81.9" y="91.3">8</text>
<text x="81.9" y="94.6">2</text>
<text x="58.8" y="97.9">17</text>
<text x="58.8" y="99.5">18</text>
<text x="58.8" y="101.2">20</text>
<text x="62.1" y="98.8">FAN_1</text>
<text x="62.1" y="100.4">FAN_2</text>
<text x="62.1" y="102">TACH</text>
<text x="73.5" y="100.4">DP3_DN2</text>
<text x="73.5" y="102">DN3_DP2</text>
<text x="77.3" y="97.1">DP1</text>
<text x="81.9" y="99.5">4</text>
<text x="81.9" y="101.2">5</text>
<text x="81.9" y="96.2">3</text>
<text x="58.8" y="104.5">10</text>
<text x="59.7" y="107.7">6</text>
<text x="62.1" y="105.3">ADDR_SEL</text>
<text x="106.1" y="106.2">1</text>
<text x="108.6" y="102.2">2</text>
<text x="59.7" y="109.4">7</text>
<text x="62.1" y="110.3">TRIP_SET</text>
<text x="62.1" y="108.6">SHDN_SEL</text>
<text x="76.9" y="113.5">GND</text>
<text x="77.3" y="110.3">CLK</text>
<text x="81.9" y="112.7">13</text>
<text x="81.9" y="109.4">11</text>
<text x="108.6" y="108.3">3</text>
<text x="211" y="112.7">5</text>
<text x="213.5" y="113.5">VCC</text>
<text x="217.7" y="113.5">HYST</text>
<text x="223.4" y="112.7">4</text>
<text x="69.3" y="115.2">THERMAL_PAD</text>
<text x="81.9" y="114.3">21</text>
<text x="211" y="114.3">3</text>
<text x="211" y="116">1</text>
<text x="213.5" y="115.2">OT_N</text>
<text x="213.5" y="116.8">SET</text>
<text x="218.4" y="116.8">GND</text>
<text x="223.4" y="116">2</text>
<text x="151" y="161.3">1</text>
<text x="148.5" y="167">5</text>
<text x="151" y="162.9">2</text>
<text x="151" y="164.6">3</text>
<text x="151" y="166.2">4</text>
<text x="151" y="167.8">MNT1</text>
<text x="148.5" y="168.6">6</text>
<text x="151" y="169.5">MNT2</text>
</g>
<g font-size="1.5">
<text x="246.4" y="192.5">PAGE</text>
<text x="261.1" y="192.5">OF</text>
</g>
<g font-size="1.3" fill="#f00">
<text x="90.5" y="72">nostuff</text>
<text x="104.1" y="71.5">nostuff</text>
<text x="239.4" y="68.2">nostuff</text>
<text x="246" y="68.2">nostuff</text>
<text x="205.7" y="88.8">nostuff</text>
<text x="101.2" y="97">OPT</text>
<text x="96.6" y="113.4">nostuff</text>
<text x="23.1" y="119.6">EMC2112</text>
<text x="23.1" y="118">EMC2112</text>
<text x="23.1" y="122.9">EMC2112</text>
<text x="23.1" y="121.3">EMC2112</text>
<text x="23.1" y="124.6">EMC2112</text>
<text x="256.2" y="123.8">OTP_VE</text>
<text x="256.2" y="125.4">OTP_VE</text>
<text x="23.1" y="127.8">EMC2112</text>
<text x="23.1" y="126.2">EMC2112</text>
<text x="23.1" y="129.5">EMC2112</text>
<text x="23.1" y="131.1">EMC2112</text>
<text x="256.2" y="128.7">OTP_VE</text>
<text x="256.2" y="130.4">OTP_VE</text>
<text x="256.2" y="127.1">OTP_VE</text>
<text x="23.1" y="132.8">EMC2112</text>
</g>
<g font-size="1.3">
<text x="197.9" y="184.2">XF CHU</text>
<text x="198" y="180.1">XF TAO</text>
<text x="209.3" y="180.1">23/05/2012</text>
<text x="214" y="184.2">MP</text>
<text x="198.1" y="188.3">BL LEE</text>
<text x="211" y="188.3">REV 1.0</text>
<text x="227" y="192.4">May 23, 2012 08:40:30 AM</text>
</g>
<g font-size="1.2" fill="#f00">
<text x="237.8" y="63.7">100nF</text>
<text x="237.8" y="64.9">10V</text>
<text x="244.3" y="64.9">10V</text>
<text x="244.3" y="63.7">4700nF-X5R</text>
<text x="23.9" y="79.7">10V</text>
<text x="23.9" y="78.1">4700nF-X5R</text>
<text x="32.1" y="79.7">10V</text>
<text x="32.1" y="78.1">100nF</text>
<text x="50.2" y="78.1">100nF</text>
<text x="50.2" y="79.7">10V</text>
<text x="57.2" y="83.4" transform="rotate(-90 57.2 83.4)">THM3_VDD3V_MN</text>
<text x="207.7" y="81.4">5.5V</text>
<text x="207.7" y="80.1">1209-002138</text>
<text x="90.9" y="91.2">THM3_STP#</text>
<text x="96.3" y="99.4">50V</text>
<text x="96.3" y="97.8">2.2nF</text>
<text x="106.1" y="100.7">THERMAL_DN2_MN</text>
<text x="89.7" y="107.6">50V</text>
<text x="89.7" y="106">2.2nF</text>
<text x="99.5" y="107.6">50V</text>
<text x="99.5" y="106">0.022nF</text>
<text x="124.2" y="105.2">1000nF-X5R</text>
<text x="124.2" y="106.9">6.3V</text>
<text x="197.5" y="106.9">100nF</text>
<text x="37" y="112.6">THM3_TRIP_SET_R_MN</text>
<text x="43.6" y="109.3">THERMAL_SHDN_SEL_MN</text>
<text x="105.7" y="110.9">THERMAL_DP2_MN</text>
<text x="194.6" y="110.9">nostuff</text>
<text x="197.5" y="108.5">10V</text>
<text x="61.8" y="118.4">5.5V</text>
<text x="74.9" y="118.4">1209-001887</text>
<text x="212.6" y="119.6">1209-002034</text>
<text x="212.6" y="120.8">6V</text>
<text x="23.1" y="134.4">EMC2112</text>
<text x="234" y="155">BA61-01090A</text>
<text x="255.4" y="155">BA61-01090A</text>
<text x="150.1" y="158.3">STD</text>
<text x="129.1" y="169.3">10000nF-X5R</text>
<text x="129.1" y="171">6.3V</text>
<text x="150.1" y="173.4">3711-007614|53398-0490-4m_ng</text>
</g>
<text font-size="1.2" x="252.7" y="196.9">D:/mentor/CPD3/Scala3_14R_ADV</text>
<g font-size=".8">
<text x="171.9" y="141.3">set</text>
<text x="186.3" y="140.4">2</text>
<text x="183.1" y="178.3">DESIGN</text>
<text x="204.4" y="178.3">DATE</text>
<text x="217.6" y="178.3">TITLE</text>
<text x="183.1" y="182.3">CHECK</text>
<text x="204.4" y="182.3">DEV. STEP</text>
<text x="183.1" y="186.5">APPROVAL</text>
<text x="183.1" y="190.6">MODULE CODE</text>
<text x="204.4" y="190.6">LAST EDIT</text>
<text x="204.4" y="186.5">REV</text>
<text x="250.5" y="186.5">PART NO.</text>
</g>
</svg>
